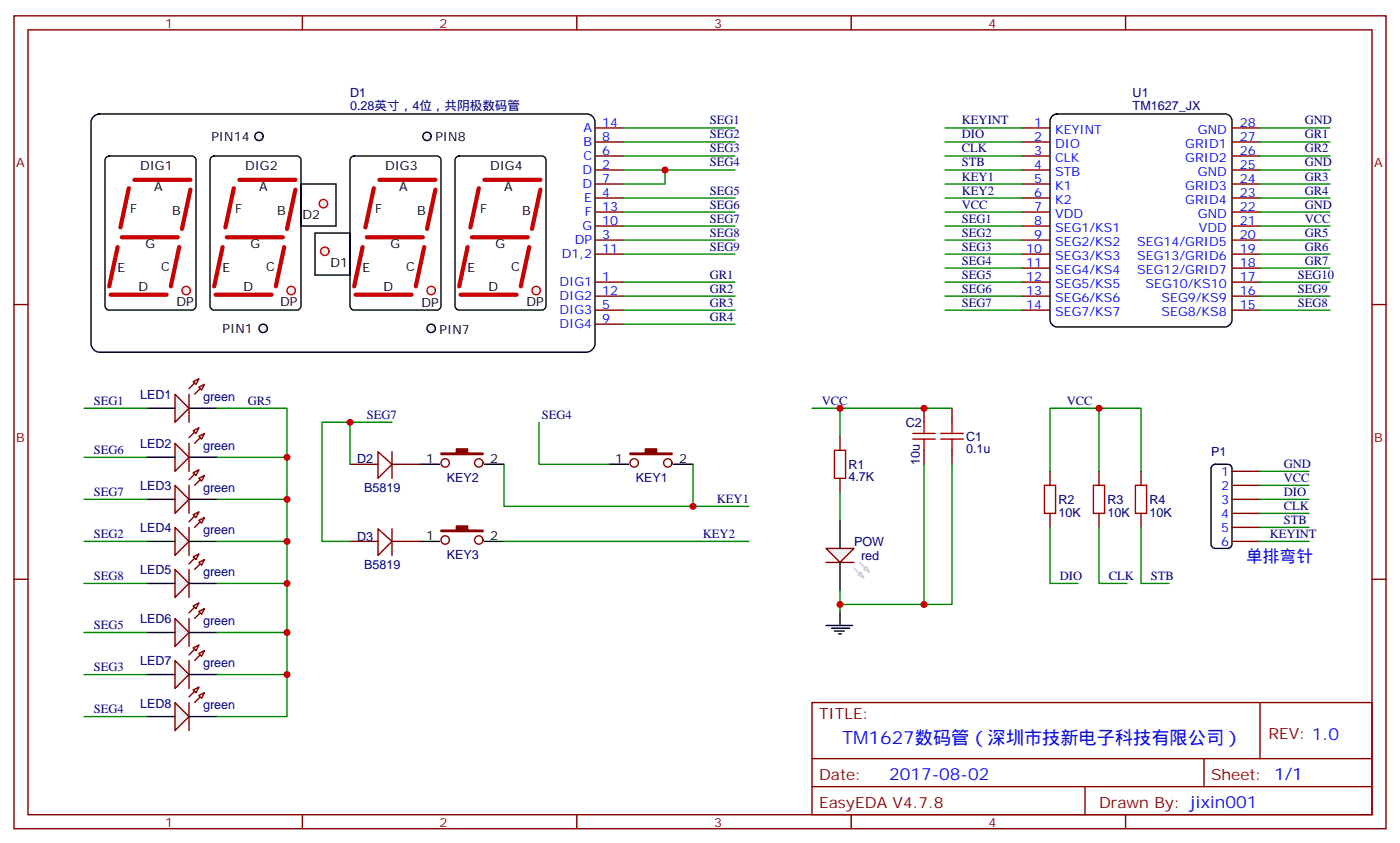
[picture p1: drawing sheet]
<svg xmlns="http://www.w3.org/2000/svg" width="353mm" height="212mm" viewBox="0 0 353 212" stroke-linecap="round" stroke-linejoin="round" font-family="sans-serif">
<g fill="none" stroke="#870000" stroke-width=".35">
<path d="M3.5 4h345.7v204.6h-345.7zM7.1 7.5h338.6v197.6h-338.6zM76.2 4v3.5M145.3 4v3.5M214.5 4v3.5M283.6 4v3.5M257.5 32.2h7.1M257.5 35.7h7.1M257.5 39.3h7.1M310.4 32.2h7.1M310.4 35.7h7.1M310.4 39.3h7.1"/>
<path d="M257.5 42.8h7.1M257.5 46.3h7.1M257.5 49.8h7.1M257.5 56.9h7.1M257.5 53.4h7.1M310.4 42.8h7.1M310.4 46.3h7.1M310.4 49.8h7.1M310.4 56.9h7.1M310.4 53.4h7.1M3.5 76.7h3.6M257.5 60.4h7.1"/>
<path d="M257.5 64h7.1M257.5 67.5h7.1M257.5 71h7.1M257.5 74.5h7.1M257.5 78.1h7.1M310.4 60.4h7.1M310.4 64h7.1M310.4 67.5h7.1M310.4 71h7.1M310.4 74.5h7.1M310.4 78.1h7.1M345.7 76.7h3.5"/>
<path d="M211.7 109.8v3.5M239.9 102.8v3.5M239.9 113.3v3.6M211.7 120.4v3.5M3.5 145.8h3.6M208.1 141.6h7.1M345.7 145.8h3.5M204.6 176.8h141.1v28.3h-141.1zM317.5 176.8v14.2M204.6 191h141.1M204.6 198h141.1M273.4 198v7.1"/>
<path d="M303.4 191v7M76.2 205.1v3.5M145.3 205.1v3.5M214.5 205.1v3.5M283.6 205.1v3.5"/>
<circle cx="112.2" cy="116.5" r="1.06"/>
<circle cx="120.7" cy="116.5" r="1.06"/>
</g>
<path d="M265.2 29.2l1.1-.5h42.4a1.76 1.76 0 0 1 1.7 1.7v50.1a1.89 1.89 0 0 1-1.7 1.8h-42.4a1.89 1.89 0 0 1-1.7-1.8v-50.1l.1-.4zM105.8 116.9h5M122.1 116.9h4.9" fill="none" stroke="#000" stroke-width=".35"/>
<path d="M210.3 113.3h2.8v7.1h-2.8zM237.1 109.1h5.6M237.1 110.5h5.6M239.9 106.3v2.8M239.9 110.5v2.8" fill="none" stroke="#a10000" stroke-width=".35"/>
<path d="M111.1 114.1h3.9v-1.1h2.8v1.1h3.9v.3h-10.6z" fill="#870000" stroke="#870000" stroke-width=".35"/>
<path d="M215.2 143l2.5 2.5M216.6 141.6l2.5 2.4" fill="none" stroke="#ccc" stroke-width=".35"/>
<path d="M208.1 138h7.1l-3.5 3.6z" fill="#f0f0f0" stroke="#870000" stroke-width=".35"/>
<g fill="#f0f0f0" stroke="#ccc" stroke-width=".35">
<path d="M217 144l.7 1.5-1.4-.8z"/>
<path d="M218.4 142.6l.7 1.4-1.4-.7z"/>
</g>
<path d="M211.7 131v7M211.7 141.6v7" fill="none" stroke="#000" stroke-width=".35"/>
<path d="M47.6 99.2v7.1M50.1 95.4l-2.5 2.4M51.5 96.8l-2.5 2.4" fill="none" stroke="#870000" stroke-width=".35"/>
<g fill="#f0f0f0" stroke="#870000" stroke-width=".35">
<path d="M44.1 99.2l3.5 3.6-3.5 3.5z"/>
<path d="M50.1 97.5l1.4-.7-.7 1.4z"/>
<path d="M48.7 96.1l1.4-.7-.7 1.4z"/>
</g>
<path d="M37 102.8h7.1M47.6 102.8h7.1" fill="none" stroke="#000" stroke-width=".35"/>
<path d="M47.6 111.6v7M50.1 107.7l-2.5 2.5M51.5 109.1l-2.5 2.5" fill="none" stroke="#870000" stroke-width=".35"/>
<g fill="#f0f0f0" stroke="#870000" stroke-width=".35">
<path d="M44.1 111.6l3.5 3.5-3.5 3.5z"/>
<path d="M50.1 109.8l1.4-.7-.7 1.4z"/>
<path d="M48.7 108.4l1.4-.7-.7 1.4z"/>
</g>
<path d="M37 115.1h7.1M47.6 115.1h7.1" fill="none" stroke="#000" stroke-width=".35"/>
<path d="M50.1 118.3l-2.5 2.5M51.5 119.7l-2.5 2.5M47.6 122.2v7" fill="none" stroke="#870000" stroke-width=".35"/>
<g fill="#f0f0f0" stroke="#870000" stroke-width=".35">
<path d="M44.1 122.2l3.5 3.5-3.5 3.5z"/>
<path d="M50.1 120.4l1.4-.7-.7 1.4z"/>
<path d="M48.7 119l1.4-.7-.7 1.4z"/>
</g>
<path d="M37 125.7h7.1M47.6 125.7h7.1" fill="none" stroke="#000" stroke-width=".35"/>
<path d="M47.6 132.8v7M50.1 128.9l-2.5 2.4M51.5 130.3l-2.5 2.5" fill="none" stroke="#870000" stroke-width=".35"/>
<g fill="#f0f0f0" stroke="#870000" stroke-width=".35">
<path d="M44.1 132.8l3.5 3.5-3.5 3.5z"/>
<path d="M50.1 131l1.4-.7-.7 1.4z"/>
<path d="M48.7 129.6l1.4-.7-.7 1.4z"/>
</g>
<path d="M37 136.3h7.1M47.6 136.3h7.1" fill="none" stroke="#000" stroke-width=".35"/>
<path d="M50.1 139.5l-2.5 2.4M47.6 143.3v7.1M51.5 140.9l-2.5 2.4" fill="none" stroke="#870000" stroke-width=".35"/>
<g fill="#f0f0f0" stroke="#870000" stroke-width=".35">
<path d="M44.1 143.3l3.5 3.6-3.5 3.5z"/>
<path d="M50.1 141.6l1.4-.7-.7 1.4z"/>
<path d="M48.7 140.2l1.4-.7-.7 1.4z"/>
</g>
<path d="M37 146.9h7.1M47.6 146.9h7.1" fill="none" stroke="#000" stroke-width=".35"/>
<path d="M47.6 155.7v7M50.1 151.8l-2.5 2.5M51.5 153.2l-2.5 2.5" fill="none" stroke="#870000" stroke-width=".35"/>
<g fill="#f0f0f0" stroke="#870000" stroke-width=".35">
<path d="M44.1 155.7l3.5 3.5-3.5 3.5z"/>
<path d="M50.1 153.9l1.4-.7-.7 1.4z"/>
<path d="M48.7 152.5l1.4-.7-.7 1.4z"/>
</g>
<path d="M37 159.2h7.1M47.6 159.2h7.1" fill="none" stroke="#000" stroke-width=".35"/>
<path d="M47.6 166.3v7M50.1 162.4l-2.5 2.5M51.5 163.8l-2.5 2.5" fill="none" stroke="#870000" stroke-width=".35"/>
<g fill="#f0f0f0" stroke="#870000" stroke-width=".35">
<path d="M44.1 166.3l3.5 3.5-3.5 3.5z"/>
<path d="M50.1 164.5l1.4-.7-.7 1.4z"/>
<path d="M48.7 163.1l1.4-.7-.7 1.4z"/>
</g>
<path d="M37 169.8h7.1M47.6 169.8h7.1" fill="none" stroke="#000" stroke-width=".35"/>
<path d="M47.6 176.8v7.1M50.1 173l-2.5 2.4M51.5 174.4l-2.5 2.4" fill="none" stroke="#870000" stroke-width=".35"/>
<g fill="#f0f0f0" stroke="#870000" stroke-width=".35">
<path d="M44.1 176.8l3.5 3.6-3.5 3.5z"/>
<path d="M50.1 175.1l1.4-.7-.7 1.4z"/>
<path d="M48.7 173.7l1.4-.7-.7 1.4z"/>
</g>
<path d="M153.5 116.9h4.9M169.7 116.9h4.9M105.8 136.3h5M122.1 136.3h4.9M37 180.4h7.1M47.6 180.4h7.1" fill="none" stroke="#000" stroke-width=".35"/>
<g fill="#870000" stroke="#870000" stroke-width=".35">
<path d="M158.7 114.1h3.9v-1.1h2.9v1.1h3.8v.3h-10.6z"/>
<path d="M111.1 133.5h3.9v-1.1h2.8v1.1h3.9v.3h-10.6z"/>
</g>
<g fill="none" stroke="#870000" stroke-width=".35">
<path d="M98.8 113.7v6.7"/>
<circle cx="159.8" cy="116.5" r="1.06"/>
<circle cx="168.3" cy="116.5" r="1.06"/>
<circle cx="112.2" cy="135.9" r="1.06"/>
<circle cx="120.7" cy="135.9" r="1.06"/>
</g>
<path d="M95.2 113.7l3.6 3.2-3.6 3.5z" fill="#fff" stroke="#870000" stroke-width=".35"/>
<path d="M88.2 116.9h7M98.8 116.9h7M98.8 133.1v6.7" fill="none" stroke="#870000" stroke-width=".35"/>
<path d="M95.2 133.1l3.6 3.2-3.6 3.5z" fill="#fff" stroke="#870000" stroke-width=".35"/>
<g fill="none" stroke="#870000" stroke-width=".35">
<path d="M232.8 102.8v3.5M232.8 113.3v3.6M264.6 118.6v3.6M276.9 118.6v3.6M287.5 118.6v3.6M310.4 118.6h7.1M88.2 136.3h7M98.8 136.3h7M264.6 129.2v3.6M276.9 129.2v3.6M287.5 129.2v3.6M310.4 136.3h7.1"/>
<path d="M310.4 122.2h7.1M310.4 125.7h7.1M310.4 129.2h7.1M310.4 132.8h7.1"/>
</g>
<path d="M230 109.1h5.7M230 110.5h5.7M232.8 106.3v2.8M232.8 110.5v2.8M263.2 122.2h2.8v7h-2.8zM275.5 122.2h2.8v7h-2.8zM286.1 122.2h2.8v7h-2.8z" fill="none" stroke="#a10000" stroke-width=".35"/>
<path d="M23.6 29.3l1.4-.6h122.8a2.12 2.12 0 0 1 2.1 2.1v55.7a2.27 2.27 0 0 1-2.1 2.2h-122.8a2.27 2.27 0 0 1-2.1-2.2v-55.7l.1-.6zM26.7 39.7l.8-.4h20.8a1.06 1.06 0 0 1 1.1 1v36.7a1.13 1.13 0 0 1-1.1 1.1h-20.8a1.13 1.13 0 0 1-1-1.1v-36.7zM53.2 39.7l.8-.4h20.8a1.06 1.06 0 0 1 1 1v36.7a1.13 1.13 0 0 1-1 1.1h-20.8a1.13 1.13 0 0 1-1.1-1.1v-36.7zM88.4 39.7l.9-.4h20.8a1.06 1.06 0 0 1 1 1v36.7a1.13 1.13 0 0 1-1 1.1h-20.8a1.13 1.13 0 0 1-1.1-1.1v-36.7zM114.9 39.7l.8-.4h20.8a1.06 1.06 0 0 1 1.1 1v36.7a1.13 1.13 0 0 1-1.1 1.1h-20.8a1.13 1.13 0 0 1-1-1.1v-36.7zM75.8 46.3h8.9v10.6h-8.9zM79.4 58.7h8.8v10.6h-8.8zM305.4 117.3l.8-.4h3.2a1.06 1.06 0 0 1 1 1v19.1a1.13 1.13 0 0 1-1 1h-3.2a1.13 1.13 0 0 1-1-1v-19.1z" fill="none" stroke="#000" stroke-width=".35"/>
<g fill="none" stroke="#c00" stroke-width="1.1">
<path d="M30.7 59.7h14.1M32.5 47.4l-2.2 9.9M33.9 45.3h14.1M48 47.7l-2.1 9.9M57.1 59.7h14.2M58.9 47.4l-2.1 9.9M60.3 45.3h14.1M74.4 47.7l-2.1 9.9M92.4 59.7h14.1M94.2 47.4l-2.1 9.9M95.6 45.3h14.1M109.7 47.7l-2.1 9.9"/>
<path d="M118.9 59.7h14.1M120.6 47.4l-2.1 9.9M122.1 45.3h14.1M136.2 47.7l-2.1 9.9M27.9 74.2h14.1M29.6 62.2l-2.1 9.9M45.2 62.2l-2.2 9.9M54.3 74.2h14.1M56.1 62.2l-2.1 9.9M71.6 62.2l-2.1 9.9M89.6 74.2h14.1M91.4 62.2l-2.1 9.9"/>
<path d="M106.9 62.2l-2.1 9.9M116.1 74.2h14.1M117.8 62.2l-2.1 9.9M133.3 62.2l-2.1 9.9"/>
</g>
<g fill="#f0f0f0" stroke="#c00" stroke-width=".35">
<circle cx="46.9" cy="73.1" r="1.06"/>
<circle cx="81.8" cy="63.3" r="1.06"/>
<circle cx="81.5" cy="51.3" r="1.06"/>
<circle cx="73.4" cy="73.1" r="1.06"/>
<circle cx="108.7" cy="73.1" r="1.06"/>
<circle cx="135.1" cy="73.1" r="1.06"/>
</g>
<g fill="#f0f0f0" stroke="#000" stroke-width=".35">
<circle cx="66.3" cy="82.7" r="1.06"/>
<circle cx="108.7" cy="82.7" r="1.06"/>
<circle cx="65.3" cy="34.3" r="1.06"/>
<circle cx="107.6" cy="34.3" r="1.06"/>
</g>
<g fill="none" stroke="#870000" stroke-width=".35">
<path d="M149.9 32.2h7.1M149.9 35.7h7.1M149.9 39.3h7.1M149.9 42.8h7.1M149.9 49.8h7.1M149.9 53.4h7.1M149.9 56.9h7.1M149.9 46.3h7.1M149.9 60.4h7.1M149.9 64h7.1M149.9 71h7.1M149.9 74.5h7.1"/>
<path d="M149.9 78.1h7.1M149.9 81.6h7.1"/>
</g>
<path d="M208.1 157.4h6.7M209.5 158.2h4.6M210.3 158.9h2.4M211.3 159.6h.7M211.7 153.9v3.5" fill="none" stroke="#000" stroke-width=".35"/>
<g fill="none" stroke="#008700" stroke-width=".35">
<path d="M157 32.2h28.2M157 35.7h28.2M157 39.3h28.2M238.1 32.2h19.4M238.1 35.7h19.4M238.1 39.3h19.4M317.5 32.2h17.6M317.5 35.7h17.6M317.5 39.3h17.6M157 42.8h28.2M157 49.8h28.2M157 53.4h28.2"/>
<path d="M157 56.9h28.2M167.6 42.8v3.5h-10.6M238.1 42.8h19.4M238.1 46.3h19.4M238.1 49.8h19.4M238.1 53.4h19.4M238.1 56.9h19.4M317.5 42.8h17.6M317.5 46.3h17.6M317.5 49.8h17.6M317.5 53.4h17.6M317.5 56.9h17.6"/>
<path d="M157 60.4h28.2M157 64h28.2M157 71h28.2M157 74.5h28.2M157 78.1h28.2M238.1 60.4h19.4M238.1 64h19.4M238.1 71h19.4M238.1 74.5h19.4M238.1 78.1h19.4M238.1 67.5h19.4M317.5 60.4h17.6"/>
<path d="M317.5 64h17.6M317.5 71h17.6M317.5 74.5h17.6M317.5 78.1h17.6M317.5 67.5h17.6M157 81.6h28.2M21.2 115.1h15.8M21.2 102.8h15.8M54.7 102.8h17.6v77.6h-17.6M54.7 115.1h17.6M88.2 106.3v10.6M98.8 106.3h-17.7v30h7.1"/>
<path d="M127 116.9v10.6h61.7M135.8 106.3v10.6h17.7M174.6 116.9v10.6M204.6 102.8h7.1v7M211.7 102.8h28.2M232.8 116.9v35.3M239.9 116.9v35.3h-28.2M264.6 118.6v-15.8h22.9v15.8M276.9 102.8v15.8M317.5 118.6h12.3M21.2 136.3h15.8M21.2 125.7h15.8"/>
<path d="M54.7 136.3h17.6M54.7 125.7h17.6M127 136.3h61.7M211.7 123.9v7.1M264.6 132.8v14.1h7M276.9 132.8v14.1h7.1M287.5 132.8v14.1h7.1M317.5 136.3h12.3M317.5 125.7h12.3M317.5 122.2h12.3M317.5 129.2h12.3M317.5 132.8h12.3"/>
<path d="M21.2 159.2h15.8M21.2 146.9h15.8M54.7 159.2h17.6M54.7 146.9h17.6M211.7 148.6v5.3M21.2 169.8h15.8M54.7 169.8h17.6M21.2 180.4h15.8"/>
</g>
<g fill="#c00">
<circle cx="167.6" cy="42.8" r=".88"/>
<circle cx="72.3" cy="169.8" r=".88"/>
<circle cx="72.3" cy="159.2" r=".88"/>
<circle cx="72.3" cy="146.9" r=".88"/>
<circle cx="72.3" cy="136.3" r=".88"/>
<circle cx="72.3" cy="125.7" r=".88"/>
<circle cx="72.3" cy="115.1" r=".88"/>
<circle cx="88.2" cy="106.3" r=".88"/>
<circle cx="174.6" cy="127.5" r=".88"/>
<circle cx="211.7" cy="102.8" r=".88"/>
<circle cx="232.8" cy="102.8" r=".88"/>
<circle cx="211.7" cy="152.2" r=".88"/>
<circle cx="232.8" cy="152.2" r=".88"/>
<circle cx="276.9" cy="102.8" r=".88"/>
</g>
<text font-size="4.6" fill="#00f" x="212.2" y="187.3">TM1627数码管（深圳市技新电子科技有限公司）</text>
<g font-size="4.2" fill="#00f">
<text x="314" y="141.6">单排弯针</text>
<text x="224" y="196.3">2017-08-02</text>
</g>
<g font-size="3.9" fill="#800">
<text x="206.4" y="181.1">TITLE:</text>
<text x="319.6" y="186">REV: 1.0</text>
<text x="206.4" y="196.3">Date:</text>
<text x="305.2" y="196.3">Sheet: 1/1</text>
<text x="206.4" y="203.3">EasyEDA V4.7.8</text>
<text x="276.9" y="203.3">Drawn By: jixin001</text>
</g>
<g font-size="3.2" fill="#800">
<text x="41.6" y="7">1</text>
<text x="110.8" y="7">2</text>
<text x="179.9" y="7">3</text>
<text x="249.1" y="7">4</text>
<text x="4.1" y="42.1">A</text>
<text x="346.3" y="42.1">A</text>
<text x="4.1" y="111.2">B</text>
<text x="346.3" y="111.2">B</text>
<text x="41.6" y="208.1">1</text>
<text x="110.8" y="208.1">2</text>
<text x="179.9" y="208.1">3</text>
<text x="249.1" y="208.1">4</text>
</g>
<g font-size="3.2" fill="#000080">
<text x="88.2" y="27.6">0.28英寸，4位，共阴极数码管</text>
<text x="88.2" y="24.4">D1</text>
<text x="285.4" y="27.6">TM1627_JX</text>
<text x="285.4" y="24.4">U1</text>
<text x="178.9" y="31.3">SEG1</text>
<text x="178.9" y="34.9">SEG2</text>
<text x="242.4" y="31.3">KEYINT</text>
<text x="242.4" y="34.9">DIO</text>
<text x="328.8" y="31.3">GND</text>
<text x="328.8" y="34.9">GR1</text>
<text x="178.9" y="38.4">SEG3</text>
<text x="178.9" y="41.9">SEG4</text>
<text x="242.4" y="38.4">CLK</text>
<text x="242.4" y="41.9">STB</text>
<text x="328.8" y="41.9">GND</text>
<text x="328.8" y="38.4">GR2</text>
<text x="242.4" y="45.4">KEY1</text>
<text x="328.8" y="45.4">GR3</text>
<text x="178.9" y="49">SEG5</text>
<text x="178.9" y="52.5">SEG6</text>
<text x="242.4" y="49">KEY2</text>
<text x="242.4" y="52.5">VCC</text>
<text x="328.8" y="52.5">GND</text>
<text x="328.8" y="49">GR4</text>
<text x="178.9" y="56">SEG7</text>
<text x="178.9" y="59.5">SEG8</text>
<text x="242.4" y="56">SEG1</text>
<text x="242.4" y="59.5">SEG2</text>
<text x="328.8" y="56">VCC</text>
<text x="328.8" y="59.5">GR5</text>
<text x="178.9" y="63.1">SEG9</text>
<text x="242.4" y="63.1">SEG3</text>
<text x="328.8" y="63.1">GR6</text>
<text x="178.9" y="70.1">GR1</text>
<text x="242.4" y="66.6">SEG4</text>
<text x="242.4" y="70.1">SEG5</text>
<text x="327" y="70.1">SEG10</text>
<text x="328.8" y="66.6">GR7</text>
<text x="178.9" y="73.7">GR2</text>
<text x="178.9" y="77.2">GR3</text>
<text x="242.4" y="73.7">SEG6</text>
<text x="242.4" y="77.2">SEG7</text>
<text x="327" y="77.2">SEG8</text>
<text x="327" y="73.7">SEG9</text>
<text x="178.9" y="80.7">GR4</text>
<text x="23.6" y="101.9">SEG1</text>
<text x="35.3" y="100.5">LED1</text>
<text x="51.2" y="100.8">green</text>
<text x="62.4" y="101.9">GR5</text>
<text x="207.1" y="101.9">VCC</text>
<text x="268.8" y="101.9">VCC</text>
<text x="92.4" y="105.4">SEG7</text>
<text x="136.5" y="105.4">SEG4</text>
<text x="228.3" y="107.4">C2</text>
<text x="35.3" y="112.8">LED2</text>
<text x="51.2" y="113.2">green</text>
<text x="243.4" y="111">C1</text>
<text x="23.6" y="114.2">SEG6</text>
<text x="90" y="116.7">D2</text>
<text x="213.8" y="118.1">R1</text>
<text x="231.8" y="117.2" transform="rotate(-90 231.8 117.2)">10u</text>
<text x="243.4" y="114.1">0.1u</text>
<text x="305.2" y="114.9">P1</text>
<text x="323.5" y="117.8">GND</text>
<text x="23.6" y="124.8">SEG7</text>
<text x="35.3" y="123.4">LED3</text>
<text x="51.2" y="123.8">green</text>
<text x="91.7" y="123.7">B5819</text>
<text x="112.6" y="121.4">KEY2</text>
<text x="160.2" y="121.4">KEY1</text>
<text x="213.8" y="121.2">4.7K</text>
<text x="323.5" y="121.3">VCC</text>
<text x="323.5" y="124.8">DIO</text>
<text x="180.6" y="126.6">KEY1</text>
<text x="266.7" y="130">10K</text>
<text x="266.7" y="126.8">R2</text>
<text x="279" y="130">10K</text>
<text x="279" y="126.8">R3</text>
<text x="289.6" y="130">10K</text>
<text x="289.6" y="126.8">R4</text>
<text x="323.5" y="128.3">CLK</text>
<text x="323.5" y="131.9">STB</text>
<text x="23.6" y="135.4">SEG2</text>
<text x="35.3" y="134">LED4</text>
<text x="51.2" y="134.3">green</text>
<text x="90" y="136.1">D3</text>
<text x="177.1" y="135.4">KEY2</text>
<text x="215.2" y="137.5">POW</text>
<text x="320" y="135.4">KEYINT</text>
<text x="91.7" y="143.1">B5819</text>
<text x="112.6" y="140.8">KEY3</text>
<text x="217" y="141">red</text>
<text x="23.6" y="146">SEG8</text>
<text x="35.3" y="144.6">LED5</text>
<text x="51.2" y="144.9">green</text>
<text x="267.1" y="146">DIO</text>
<text x="279.4" y="146">CLK</text>
<text x="290" y="146">STB</text>
<text x="23.6" y="158.3">SEG5</text>
<text x="35.3" y="156.9">LED6</text>
<text x="51.2" y="157.3">green</text>
<text x="35.3" y="167.5">LED7</text>
<text x="51.2" y="167.9">green</text>
<text x="23.6" y="168.9">SEG3</text>
<text x="23.6" y="179.5">SEG4</text>
<text x="35.3" y="178.1">LED8</text>
<text x="51.2" y="178.4">green</text>
</g>
<g font-size="3.2">
<text x="53.3" y="35.4">PIN14</text>
<text x="109.7" y="35.4">PIN8</text>
<text x="35.3" y="42.8">DIG1</text>
<text x="61.7" y="42.8">DIG2</text>
<text x="97" y="42.8">DIG3</text>
<text x="123.5" y="42.8">DIG4</text>
<text x="32.8" y="53.7">F</text>
<text x="38.8" y="48.1">A</text>
<text x="59.3" y="53.7">F</text>
<text x="65.3" y="48.1">A</text>
<text x="94.5" y="53.7">F</text>
<text x="100.5" y="48.1">A</text>
<text x="121" y="53.7">F</text>
<text x="127" y="48.1">A</text>
<text x="43.4" y="54.1">B</text>
<text x="69.8" y="54.1">B</text>
<text x="76.2" y="55.1">D2</text>
<text x="105.1" y="54.1">B</text>
<text x="131.6" y="54.1">B</text>
<text x="36.7" y="62.5">G</text>
<text x="63.1" y="62.5">G</text>
<text x="98.4" y="62.5">G</text>
<text x="124.9" y="62.5">G</text>
<text x="29.6" y="68.5">E</text>
<text x="40.6" y="68.2">C</text>
<text x="56.1" y="68.5">E</text>
<text x="67" y="68.2">C</text>
<text x="83.3" y="67.1">D1</text>
<text x="91.4" y="68.5">E</text>
<text x="102.3" y="68.2">C</text>
<text x="117.8" y="68.5">E</text>
<text x="128.8" y="68.2">C</text>
<text x="34.9" y="73.1">D</text>
<text x="44.4" y="77">DP</text>
<text x="61.4" y="73.1">D</text>
<text x="70.6" y="77">DP</text>
<text x="96.7" y="73.1">D</text>
<text x="106.2" y="77.4">DP</text>
<text x="123.1" y="73.1">D</text>
<text x="132.6" y="77">DP</text>
<text x="56.1" y="83.7">PIN1</text>
<text x="110.8" y="84.1">PIN7</text>
<text x="107.3" y="116.5">1</text>
<text x="123.5" y="116.5">2</text>
<text x="155" y="116.5">1</text>
<text x="171.1" y="116.5">2</text>
<text x="107.3" y="135.9">1</text>
<text x="123.5" y="135.9">2</text>
</g>
<g font-size="3.2" fill="#00f">
<text x="147.1" y="33.3">A</text>
<text x="151.7" y="31.9">14</text>
<text x="151.7" y="35.4">8</text>
<text x="260.6" y="31.9">1</text>
<text x="260.6" y="35.4">2</text>
<text x="265.9" y="33.6">KEYINT</text>
<text x="301.9" y="33.6">GND</text>
<text x="312.4" y="35.4">27</text>
<text x="312.4" y="31.9">28</text>
<text x="147" y="40.3">C</text>
<text x="147" y="36.8">B</text>
<text x="151.7" y="38.9">6</text>
<text x="260.6" y="38.9">3</text>
<text x="265.9" y="37.1">DIO</text>
<text x="265.9" y="40.7">CLK</text>
<text x="298.7" y="40.7">GRID2</text>
<text x="298.7" y="37.1">GRID1</text>
<text x="312.4" y="38.9">26</text>
<text x="146.8" y="43.9">D</text>
<text x="146.8" y="47.4">D</text>
<text x="151.7" y="42.4">2</text>
<text x="151.7" y="46">7</text>
<text x="260.6" y="42.4">4</text>
<text x="260.6" y="46">5</text>
<text x="265.9" y="44.2">STB</text>
<text x="265.9" y="47.7">K1</text>
<text x="298.7" y="47.7">GRID3</text>
<text x="301.9" y="44.2">GND</text>
<text x="312.4" y="46">24</text>
<text x="312.4" y="42.4">25</text>
<text x="147.2" y="50.9">E</text>
<text x="151.7" y="49.5">4</text>
<text x="151.7" y="53">13</text>
<text x="260.6" y="49.5">6</text>
<text x="260.6" y="53">7</text>
<text x="265.9" y="51.3">K2</text>
<text x="298.7" y="51.3">GRID4</text>
<text x="312.4" y="49.5">23</text>
<text x="312.4" y="53">22</text>
<text x="146.8" y="58">G</text>
<text x="147.4" y="54.4">F</text>
<text x="151.7" y="56.6">10</text>
<text x="260.6" y="56.6">8</text>
<text x="265.9" y="58.3">SEG1/KS1</text>
<text x="265.9" y="54.8">VDD</text>
<text x="301.9" y="54.8">GND</text>
<text x="302.1" y="58.3">VDD</text>
<text x="312.4" y="56.6">21</text>
<text x="141.6" y="65">D1,2</text>
<text x="144.9" y="61.5">DP</text>
<text x="151.7" y="60.1">3</text>
<text x="151.7" y="63.6">11</text>
<text x="258.6" y="63.6">10</text>
<text x="260.6" y="60.1">9</text>
<text x="265.9" y="61.8">SEG2/KS2</text>
<text x="265.9" y="65.4">SEG3/KS3</text>
<text x="286.6" y="65.4">SEG13/GRID6</text>
<text x="286.6" y="61.8">SEG14/GRID5</text>
<text x="312.4" y="63.6">19</text>
<text x="312.4" y="60.1">20</text>
<text x="151.7" y="70.7">1</text>
<text x="258.6" y="67.1">11</text>
<text x="258.6" y="70.7">12</text>
<text x="265.9" y="68.9">SEG4/KS4</text>
<text x="286.6" y="68.9">SEG12/GRID7</text>
<text x="312.4" y="70.7">17</text>
<text x="312.4" y="67.1">18</text>
<text x="141" y="72.1">DIG1</text>
<text x="141" y="75.6">DIG2</text>
<text x="151.7" y="74.2">12</text>
<text x="151.7" y="77.7">5</text>
<text x="258.6" y="74.2">13</text>
<text x="258.6" y="77.7">14</text>
<text x="265.9" y="72.4">SEG5/KS5</text>
<text x="265.9" y="76">SEG6/KS6</text>
<text x="288.6" y="72.4">SEG10/KS10</text>
<text x="292.7" y="76">SEG9/KS9</text>
<text x="312.4" y="77.7">15</text>
<text x="312.4" y="74.2">16</text>
<text x="141" y="79.1">DIG3</text>
<text x="141" y="82.7">DIG4</text>
<text x="151.7" y="81.2">9</text>
<text x="265.9" y="79.5">SEG7/KS7</text>
<text x="292.7" y="79.5">SEG8/KS8</text>
<text x="307.7" y="119.7">1</text>
<text x="307.7" y="123.2">2</text>
<text x="307.7" y="126.8">3</text>
<text x="307.7" y="130.3">4</text>
<text x="307.7" y="133.8">5</text>
<text x="307.7" y="137.3">6</text>
</g>
</svg>
